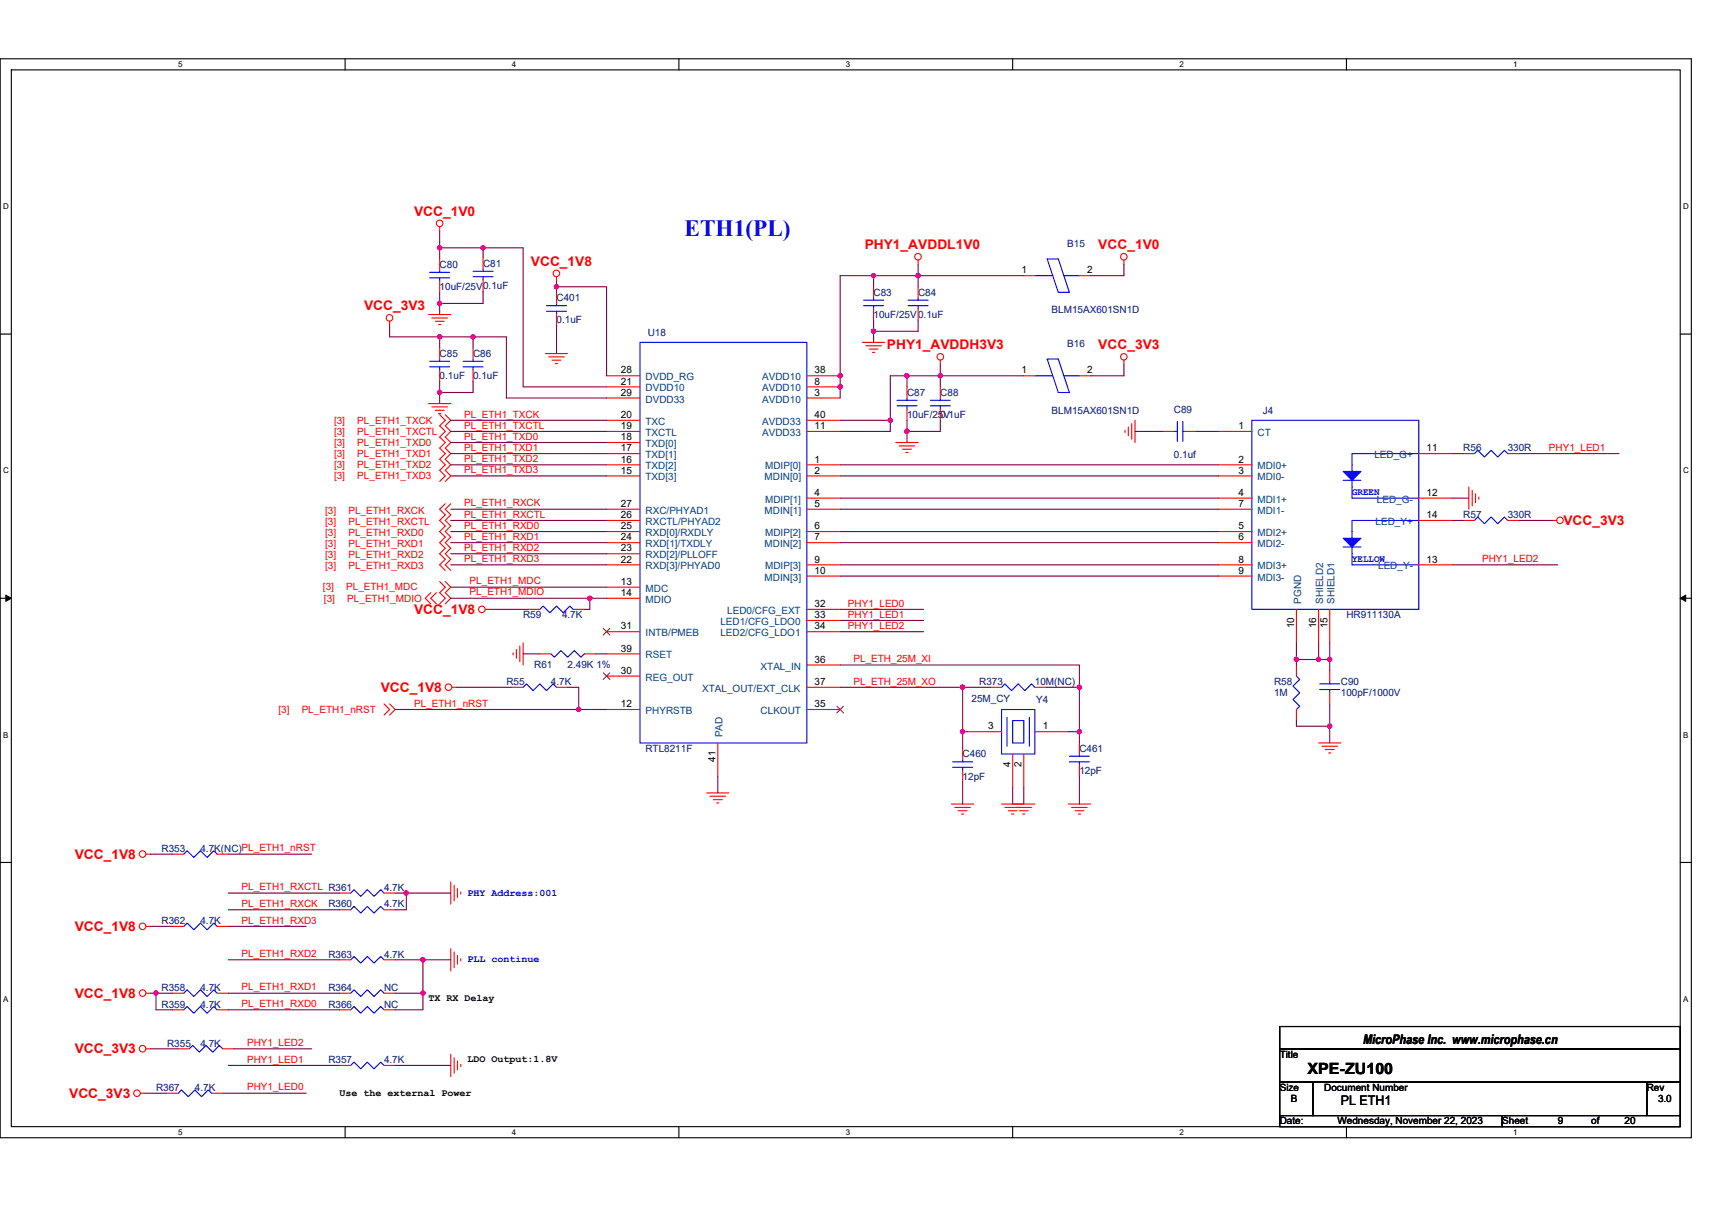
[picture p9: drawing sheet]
<svg xmlns="http://www.w3.org/2000/svg" width="297mm" height="210mm" viewBox="0 0 297 210" stroke-linecap="round" stroke-linejoin="round" font-family="sans-serif">
<path d="M0 10.2h293.5v187.2h-293.5zM2 12.1h289.5v183.4h-289.5z" fill="none" stroke="#000" stroke-width=".19"/>
<g fill="#fff">
<path d="M30.9 10.4h.8v1.6h-.8z"/>
<path d="M30.9 195.7h.8v1.6h-.8z"/>
</g>
<path d="M59.9 10.2v1.9M59.9 195.5v1.9" fill="none" stroke="#000" stroke-width=".19"/>
<g fill="#fff">
<path d="M88.8 10.4h.8v1.6h-.8z"/>
<path d="M88.8 195.7h.8v1.6h-.8z"/>
</g>
<path d="M117.8 10.2v1.9M117.8 195.5v1.9" fill="none" stroke="#000" stroke-width=".19"/>
<g fill="#fff">
<path d="M146.7 10.4h.8v1.6h-.8z"/>
<path d="M146.7 195.7h.8v1.6h-.8z"/>
</g>
<path d="M175.7 10.2v1.9M175.7 195.5v1.9" fill="none" stroke="#000" stroke-width=".19"/>
<g fill="#fff">
<path d="M204.7 10.4h.7v1.6h-.7z"/>
<path d="M204.7 195.7h.7v1.6h-.7z"/>
</g>
<path d="M233.6 10.2v1.9M233.6 195.5v1.9" fill="none" stroke="#000" stroke-width=".19"/>
<g fill="#fff">
<path d="M262.6 10.4h.7v1.6h-.7z"/>
<path d="M262.6 195.7h.7v1.6h-.7z"/>
<path d="M.5 35.1h1v1.5h-1z"/>
<path d="M292 35.1h1v1.5h-1z"/>
<path d="M.5 80.9h1v1.5h-1z"/>
<path d="M292 80.9h1v1.5h-1z"/>
</g>
<path d="M0 58h2M291.5 58h2" fill="none" stroke="#000" stroke-width=".19"/>
<g fill="#fff">
<path d="M.5 126.7h.9v1.6h-.9z"/>
<path d="M292 126.7h.9v1.6h-.9z"/>
</g>
<path d="M0 103.8h2M291.5 103.8h2" fill="none" stroke="#000" stroke-width=".19"/>
<path d="M1 103.3l1 .5-1 .6zM291.5 103.8l1-.5v1.1z" fill="#000" stroke="#000" stroke-width=".17"/>
<g fill="#fff">
<path d="M.5 172.6h.9v1.5h-.9z"/>
<path d="M292 172.6h.9v1.5h-.9z"/>
</g>
<path d="M0 149.7h2M291.5 149.7h2M222 178.1h69.5v3.9h-69.5zM222 182h69.5v5.8h-69.5zM222 187.8h5.8v5.8h-5.8zM222 193.6h38.6v1.9h-38.6zM227.8 187.8h57.9v5.8h-57.9zM260.6 193.6h30.9v1.9h-30.9zM285.7 187.8h5.8v5.8h-5.8z" fill="none" stroke="#000" stroke-width=".19"/>
<g fill="none" stroke="#f00" stroke-width=".19">
<path d="M76.3 39.3v.8M67.6 55.8v.7M74.4 54.6h3.8M74.9 55.2h2.7M75.5 55.8h1.6M76.1 56.3h.4M76.3 44.9v2M76.3 48.8v1.9M83.8 44.7v2M83.8 48.6v1.9M96.6 48v.8M96.6 50.7v2"/>
<path d="M96.6 54.6v1.9M149.6 59.4h3.9M151.6 49.8v1.9M151.6 53.6v2M159.3 45.1v.8M159.3 49.8v1.9M159.3 53.6v2M177.6 47.8h2M187.3 47.8h1.9M195 45.1v.8M74.4 70h3.8M74.9 70.6h2.7"/>
<path d="M75.5 71.2h1.6M76.1 71.8h.4M76.3 72l1 .9-1 1 1 1-1 .9 1 1-1 1 1 .9-1 1 1 1-1 .9 1 1-1 .9M76.3 60.4v1.9M76.3 64.2v2M77.3 72l.9 .9-.9 1 .9 1-.9 .9 .9 1-.9 1 .9 .9-.9 1 .9 1-.9 .9 .9 1-.9 .9M82.1 60.4v1.9M82.1 64.2v2M94.6 61.4h3.9M95.2 61.9h2.7M95.8 62.5h1.5M96.4 63.1h.3"/>
<path d="M105.2 65.2h5.8M105.2 67.1h5.8M105.2 69.1h5.8M105.2 72.9h5.8M105.2 74.9h5.8M105.2 76.8h5.8M105.2 78.7h5.8M140 69.1h5.8M140 67.1h5.8M140 65.2h5.8M140 74.9h5.8M140 72.9h5.8"/>
<path d="M150.2 60h2.7M150.8 60.6h1.5M151.4 61.2h.4M155.4 76.8h3.9M156 77.4h2.7M156.6 78h1.5M157.2 78.5h.4M157.4 67.1v2M157.4 71v1.9M163.1 62.5v.8M163.1 67.1v2M163.1 71v1.9"/>
<path d="M177.6 65.2h2M187.3 65.2h1.9M195 62.5v.8M195.2 74.7v.4M195.8 74.1v1.5M196.4 73.5v2.7M196.9 72.9v3.9M201.8 74.9h1.9M205.6 74.9h2M211.4 74.9h5.8M246.2 78.7h5.7M253.9 78.7h1.9"/>
<path d="M261.6 78.7h1.9M77.3 87.4l-1 1 1 .9-1 1 1 1-1 .9 1 1-1 1 1 .9-1 1 1 1-1 .9 1 1M78.2 87.4l-.9 1 .9 .9-.9 1 .9 1-.9 .9 .9 1-.9 1 .9 .9-.9 1 .9 1-.9 .9 .9 1M105.2 88.4h5.8M105.2 90.3h5.8M105.2 92.2h5.8M105.2 94.2h5.8M105.2 96.1h5.8M105.2 98h5.8M105.2 80.7h5.8M105.2 82.6h5.8M140 82.6h5.8"/>
<path d="M140 88.4h5.8M140 94.2h5.8M140 100h5.8M140 80.7h5.8M140 86.4h5.8M140 92.2h5.8M140 98h5.8M211.4 100h5.8M211.4 98h5.8M211.4 94.2h5.8M211.4 92.2h5.8M211.4 86.4h5.8"/>
<path d="M211.4 88.4h5.8M211.4 82.6h5.8M211.4 80.7h5.8M246.2 86.4h5.7M246.2 90.3h5.7M246.2 98h5.7M253.9 90.3h1.9M254.8 84.5v3.9M255.4 85.1v2.7M256 85.7v1.5M256.6 86.3v.3M261.6 90.3h1.9"/>
<path d="M269.3 90.3h.8M74.7 102.8l-.9 1 .9 1M75.7 102.8l-1 1 1 1M76.3 100.9l1 1-1 .9 1 1-1 1M77.3 100.9l.9 1-.9 .9 .9 1-.9 1M78.4 119.3h.8M84.2 105.7h.8M88.8 119.3h2M89 113.3v.4M89.6 112.7v1.5M90.2 112.1v2.7M90.8 111.5v3.9"/>
<path d="M91.7 105.7h2M93.7 113.5h1.9M96.6 119.3h1.9M99.5 105.7h1.9M101.4 113.5h1.9M105.2 109.6h5.8M105.2 101.9h5.8M105.2 103.8h5.8M105.2 117.3h5.8M105.2 113.5h5.8M140 105.7h5.8M140 107.7h5.8"/>
<path d="M140 109.6h5.8M140 115.4h5.8M140 119.3h5.8M171.8 119.3h2M179.6 119.3h1.9M224.9 115.4v1.9M224.9 105.7v5.8M228.8 105.7v5.8M230.7 116.4v1.9M230.7 105.7v5.8M66.6 122.2l1 .9-1 1M67.6 122.2l1 .9-1 1"/>
<path d="M105.2 123.1h5.8M122.6 137.6h3.9M123.2 138.2h2.7M123.8 138.8h1.5M124.4 139.3h.3M124.5 128.9v5.8M140 123.1h5.8M165.1 139.5h3.8M167 129.9v1.9M167 133.8v1.9M168 127h5.8M173.8 139.5h3.8"/>
<path d="M175.7 130.9v5.7M175.7 139.5h3.9M177.6 130.9v5.7M179.6 127h5.8M185.4 139.5h3.8M187.3 128.9v2M187.3 132.8v1.9M224.9 123.1v2M228.8 128.9h3.8M229.4 129.5h2.7M230 130.1h1.5M230.5 130.7h.4"/>
<path d="M230.7 120.2v2M25.3 148.2h.8M29.9 148.2h2M37.7 148.2h1.9M58.9 157.9h2M58.9 155h2M66.6 157.9h2M66.6 155h2M78.2 153.1v3.8M78.8 153.6v2.7M79.4 154.2v1.5M79.9 154.8v.4"/>
<path d="M165.7 140.1h2.7M166.2 140.7h1.6M166.8 141.3h.4M174.3 140.1h2.8M174.9 140.7h1.6M175.5 141.3h.4M176.3 140.1h2.7M176.9 140.7h1.5M177.4 141.3h.4M185.9 140.1h2.7M186.5 140.7h1.6M187.1 141.3h.4"/>
<path d="M25.3 160.8h.8M25.3 172.4h.8M29.9 175.2h2M29.9 172.4h2M29.9 160.8h2M37.7 175.2h1.9M37.7 172.4h1.9M37.7 160.8h1.9M58.9 166.6h2M58.9 172.4h2M58.9 175.2h2M66.6 166.6h2"/>
<path d="M66.6 172.4h2M66.6 175.2h2M78.2 164.6v3.9M78.8 165.2v2.7M79.4 165.8v1.5M79.9 166.4v.4M24.4 189.7h.7M25.3 182h.8M29 189.7h1.9M30.9 182h1.9M36.7 189.7h1.9M38.6 182h2"/>
<path d="M58.9 184.9h2M66.6 184.9h2M78.2 183v3.8M78.8 183.6v2.6M79.4 184.1v1.6M79.9 184.7v.4"/>
<circle cx="76.3" cy="38.8" r=".57"/>
<circle cx="67.6" cy="55.2" r=".57"/>
<circle cx="96.5" cy="47.4" r=".57"/>
<circle cx="159.3" cy="44.6" r=".57"/>
<circle cx="195" cy="44.6" r=".57"/>
<circle cx="163.2" cy="61.9" r=".57"/>
<circle cx="195" cy="61.9" r=".57"/>
<circle cx="270.7" cy="90.3" r=".57"/>
<circle cx="77.8" cy="119.3" r=".57"/>
<circle cx="83.6" cy="105.7" r=".57"/>
<circle cx="24.7" cy="148.2" r=".57"/>
<circle cx="24.7" cy="172.3" r=".57"/>
<circle cx="24.7" cy="160.8" r=".57"/>
<circle cx="23.8" cy="189.7" r=".57"/>
<circle cx="24.7" cy="182" r=".57"/>
</g>
<g fill="none" stroke="#00f" stroke-width=".19">
<path d="M74.5 48.2h3.5M74.5 47.3h3.5M76.3 46.9v.4M76.3 48.2v.6M82.1 48h3.5M82.1 47.1h3.5M83.8 46.7v.4M83.8 48v.6M94.8 54h3.5M94.8 53h3.5M96.6 52.7v.3M96.6 54v.6"/>
<path d="M111 59.4h29v69.5h-29zM149.8 53h3.5M149.8 52.1h3.5M151.6 51.7v.4M151.6 53v.6M157.6 53h3.4M157.6 52.1h3.4M159.3 51.7v.4M159.3 53v.6M179.6 47.8h3M181.7 44.9h1.9l1.9 5.8h-1.9zM184.6 47.8h2.7"/>
<path d="M74.5 63.7h3.5M74.5 62.7h3.5M76.3 62.3v.4M76.3 63.7v.5M80.3 63.7h3.5M80.3 62.7h3.5M82.1 62.3v.4M82.1 63.7v.5M155.6 70.4h3.5M155.6 69.5h3.5M157.4 69.1v.4M157.4 70.4v.6"/>
<path d="M161.4 70.4h3.5M161.4 69.5h3.5M163.1 69.1v.4M163.1 70.4v.6M179.6 65.2h3M181.7 62.3h1.9l1.9 5.8h-1.9zM184.6 65.2h2.7M203.7 74.9h.6M204.3 73.1v3.5M205.2 73.1v3.5M205.2 74.9h.4M217.2 72.9h29v32.8h-29z"/>
<path d="M246.2 78.7h-11.6v3.1M255.8 78.7l.6-.6 1.2 1.2 1.1-1.2 1.2 1.2 1.1-1.2 .6 .6M233 94.9h3.1M233 83.4h3.1M234.6 94.9v3.1h11.6M234.6 83.4v3h11.6M246.2 90.3h-11.6v3.1M255.8 90.3l.6-.6 1.2 1.2 1.1-1.2 1.2 1.2 1.1-1.2 .6 .6M90.8 119.3l.6-.6 1.1 1.1 1.2-1.1 1.1 1.1 1.2-1.1 .6 .6M93.7 105.7l.5-.5 1.2 1.1 1.2-1.1 1.1 1.1 1.2-1.1 .6 .5M95.6 113.5l.6 .5 1.1-1.1 1.2 1.1 1.1-1.1 1.2 1.1 .6-.5M173.8 119.3l.5-.6 1.2 1.1 1.2-1.1 1.1 1.1 1.2-1.1 .6 .6"/>
<path d="M224.9 117.3l.6 .6-1.2 1.2 1.2 1.1-1.2 1.2 1.2 1.2-.6 .5M229 119.7h3.4M229 118.7h3.4M230.7 118.3v.4M230.7 119.7v.5M165.3 133.2h3.5M165.3 132.2h3.5M167 131.8v.4M167 133.2v.6M173.8 123.1h5.8v7.8h-5.8zM174.7 124.5v5M175.7 125.1h1.9v3.8h-1.9z"/>
<path d="M178.6 124.5v5M185.5 132.2h3.5M185.5 131.2h3.5M187.3 130.9v.3M187.3 132.2v.6M31.9 148.2l.6-.6 1.1 1.2 1.2-1.2 1.1 1.2 1.2-1.2 .6 .6M60.9 157.9l.5-.6 1.2 1.2 1.1-1.2 1.2 1.2 1.2-1.2 .5 .6M60.9 155l.5-.6 1.2 1.2 1.1-1.2 1.2 1.2 1.2-1.2 .5 .6M31.9 175.2l.6-.5 1.1 1.1 1.2-1.1 1.1 1.1 1.2-1.1 .6 .5M31.9 172.4l.6-.6 1.1 1.1 1.2-1.1 1.1 1.1 1.2-1.1 .6 .6M31.9 160.8l.6-.6 1.1 1.2 1.2-1.2 1.1 1.2 1.2-1.2 .6 .6M60.9 166.6l.5-.6 1.2 1.1 1.1-1.1 1.2 1.1 1.2-1.1 .5 .6"/>
<path d="M60.9 172.4l.5-.6 1.2 1.1 1.1-1.1 1.2 1.1 1.2-1.1 .5 .6M60.9 175.2l.5-.5 1.2 1.1 1.1-1.1 1.2 1.1 1.2-1.1 .5 .5M30.9 189.7l.6-.6 1.2 1.2 1.1-1.2 1.2 1.2 1.1-1.2 .6 .6M32.8 182l.6-.6 1.2 1.2 1.1-1.2 1.2 1.2 1.2-1.2 .5 .6M60.9 184.9l.5-.6 1.2 1.2 1.1-1.2 1.2 1.2 1.2-1.2 .5 .6"/>
</g>
<g fill="#00f" stroke="#00f" stroke-width=".19">
<path d="M233 93.4h3.1l-1.5 1.5z" fill-rule="evenodd"/>
<path d="M233 81.8h3.1l-1.5 1.6z" fill-rule="evenodd"/>
</g>
<path d="M104.7 109.1l1.1 1.1M104.7 116.8l1.1 1.1M105.8 109.1l-1.2 1.1M105.8 116.8l-1.2 1.1M145.2 122.6l1.2 1.1M146.3 122.6l-1.1 1.1" fill="none" stroke="#804000" stroke-width=".17"/>
<g fill="none" stroke="#800040" stroke-width=".19">
<path d="M67.6 56.5v2h8.7M76.3 43v1.9M76.3 58.5v1.9M76.3 50.7v2M76.3 58.5h11.6v10.6h17.3M76.3 43h7.5M76.3 52.7v1.9M76.3 40.1v2.9M82.1 58.5v1.9M83.8 43v1.7M83.8 50.5v2.2h-7.5M83.8 43h7v24.1h14.4"/>
<path d="M96.6 48.8v1M96.6 49.8v.9M96.6 56.5v4.9M96.6 49.8h8.6v15.4M151.6 57.5v1.9M151.6 55.6v1.9M151.6 47.8v2M159.3 47.8h18.3M159.3 55.6v1.9h-7.7M159.3 47.8h-13.5v21.3M159.3 45.9v1.9M159.3 47.8v2"/>
<path d="M195 45.9v1.9h-5.8M76.3 68.1v1.9M76.3 66.2v1.9M78.2 78.7h27M78.2 72.9h27M78.2 74.9h27M78.2 76.8h27M82.1 66.2v1.9h-5.8M145.8 72.9h8.7v2h-8.7M157.4 65.2h-2.9v7.7M157.4 65.2v1.9M157.4 74.9v1.9"/>
<path d="M157.4 72.9v2M157.4 65.2h5.7v1.9M163.1 72.9v2h-5.7M163.1 63.3v1.9h14.5M195 63.3v1.9h-5.8M196.9 74.9h4.9M207.6 74.9h3.8M251.9 78.7h2M263.5 78.7h17.4M78.2 80.7h27M78.2 82.6h27M78.2 92.2h27"/>
<path d="M78.2 94.2h27M78.2 96.1h27M78.2 98h27M78.2 88.4h27M78.2 90.3h27M145.8 86.4h65.6M145.8 82.6h65.6M145.8 80.7h65.6M145.8 100h65.6M145.8 98h65.6M145.8 94.2h65.6M145.8 92.2h65.6"/>
<path d="M145.8 88.4h65.6M251.9 86.4h2.9M251.9 98h18.4M251.9 90.3h2M263.5 90.3h5.8M78.2 103.8h24.1M78.2 101.9h27M79.2 119.3h9.6M85 105.7h6.7M90.8 113.5h2.9M98.5 119.3h1.9v3.8h4.8M102.3 103.8v1.9h-.9"/>
<path d="M102.3 103.8h2.9M103.3 113.5h1.9M145.8 115.4h41.5v3.9M145.8 119.3h21.2M145.8 109.6h14.4M145.8 107.7h14.4M145.8 105.7h14.4M167 119.3h4.8M167 119.3v7.7M181.5 119.3h5.8M187.3 119.3v7.7M224.9 111.5v2.9"/>
<path d="M224.9 114.4v1M224.9 114.4h3.9M228.8 111.5v2.9h1.9M230.7 111.5v2.9M230.7 114.4v2M68.6 123.1h31.8M124.5 134.7v2.9M167 127v2.9M167 135.7v3.8M167 127h1M175.7 136.6v2.9M177.6 136.6v2.9"/>
<path d="M185.4 127h1.9M187.3 134.7v4.8M187.3 127v1.9M224.9 125.1v.9h5.8M230.7 126v2.9M230.7 122.2v3.8M26.1 148.2h3.8M39.6 157.9h19.3M39.6 155h19.3M39.6 148.2h14.5M68.6 155h1.9M70.5 155h7.7"/>
<path d="M70.5 155v2.9h-1.9M26.1 160.8h3.8M26.1 172.4h1M27.1 172.4h2.8M27.1 172.4v2.8h2.8M39.6 166.6h19.3M39.6 172.4h19.3M39.6 175.2h19.3M39.6 160.8h13.5M68.6 166.6h4.8M68.6 172.4h4.8M73.4 166.6h4.8"/>
<path d="M73.4 166.6v5.8M73.4 172.4v2.8h-4.8M25.1 189.7h3.9M26.1 182h4.8M38.6 189.7h14.5M39.6 184.9h19.3M40.6 182h13.5M68.6 184.9h9.6"/>
</g>
<g fill="#f0f" stroke="#f0f" stroke-width=".19">
<circle cx="230.7" cy="114.4" r=".38"/>
<circle cx="228.8" cy="114.4" r=".38"/>
<circle cx="224.9" cy="114.4" r=".38"/>
<circle cx="230.7" cy="126" r=".38"/>
<circle cx="151.6" cy="57.5" r=".38"/>
<circle cx="151.6" cy="47.8" r=".38"/>
<circle cx="145.8" cy="65.2" r=".38"/>
<circle cx="159.3" cy="47.8" r=".38"/>
<circle cx="154.5" cy="72.9" r=".38"/>
<circle cx="157.4" cy="74.9" r=".38"/>
<circle cx="163.1" cy="65.2" r=".38"/>
<circle cx="157.4" cy="65.2" r=".38"/>
<circle cx="102.3" cy="103.8" r=".38"/>
<circle cx="82.1" cy="58.4" r=".38"/>
<circle cx="145.8" cy="67.1" r=".38"/>
<circle cx="27" cy="172.3" r=".38"/>
<circle cx="96.5" cy="49.8" r=".38"/>
<circle cx="76.3" cy="68.1" r=".38"/>
<circle cx="70.5" cy="155" r=".38"/>
<circle cx="76.3" cy="58.4" r=".38"/>
<circle cx="73.4" cy="166.5" r=".38"/>
<circle cx="73.4" cy="172.3" r=".38"/>
<circle cx="76.3" cy="52.6" r=".38"/>
<circle cx="83.8" cy="43" r=".38"/>
<circle cx="76.3" cy="43" r=".38"/>
<circle cx="100.4" cy="123.1" r=".38"/>
<circle cx="187.3" cy="119.3" r=".38"/>
<circle cx="187.3" cy="127" r=".38"/>
<circle cx="167" cy="127" r=".38"/>
<circle cx="167" cy="119.3" r=".38"/>
</g>
<text font-size="4" fill="#00f" x="118.8" y="40.9">ETH1(PL)</text>
<text font-size="2.7" x="226.9" y="186.4">XPE-ZU100</text>
<g font-size="2.3" fill="#f00">
<text x="71.8" y="37.4">VCC_1V0</text>
<text x="92.1" y="46.1">VCC_1V8</text>
<text x="150" y="43.2">PHY1_AVDDL1V0</text>
<text x="190.6" y="43.2">VCC_1V0</text>
<text x="63.2" y="53.8">VCC_3V3</text>
<text x="153.9" y="60.6">PHY1_AVDDH3V3</text>
<text x="190.6" y="60.6">VCC_3V3</text>
<text x="271.2" y="91.1">VCC_3V3</text>
<text x="71.8" y="106.5">VCC_1V8</text>
<text x="66.1" y="120.1">VCC_1V8</text>
<text x="13" y="149">VCC_1V8</text>
<text x="13" y="161.6">VCC_1V8</text>
<text x="13" y="173.1">VCC_1V8</text>
<text x="13" y="182.8">VCC_3V3</text>
<text x="12" y="190.5">VCC_3V3</text>
</g>
<g font-size="2.3">
<text x="236.5" y="181.1">MicroPhase Inc. www.microphase.cn</text>
<text x="232.6" y="191.8">PL ETH1</text>
</g>
<g font-size="1.7" fill="#000080">
<text x="76.3" y="46.5">C80</text>
<text x="83.8" y="46.3">C81</text>
<text x="185.2" y="42.8">B15</text>
<text x="76.3" y="50.4">10uF/25V0.1uF</text>
<text x="96.6" y="52.3">C401</text>
<text x="151.6" y="51.3">C83</text>
<text x="159.3" y="51.3">C84</text>
<text x="96.6" y="56.1">0.1uF</text>
<text x="112.4" y="58.3">U18</text>
<text x="151.6" y="55.2">10uF/25V0.1uF</text>
<text x="182.5" y="54.4">BLM15AX601SN1D</text>
<text x="76.3" y="61.9">C85</text>
<text x="76.3" y="65.8">0.1uF</text>
<text x="82.1" y="61.9">C86</text>
<text x="82.1" y="65.8">0.1uF</text>
<text x="185.2" y="60.2">B16</text>
<text x="157.4" y="68.7">C87</text>
<text x="163.1" y="68.7">C88</text>
<text x="182.5" y="71.8">BLM15AX601SN1D</text>
<text x="203.7" y="71.6">C89</text>
<text x="219.1" y="71.8">J4</text>
<text x="157.4" y="72.6">10uF/25V</text>
<text x="163.1" y="72.6">0.1uF</text>
<text x="203.7" y="79.5">0.1uf</text>
<text x="253.9" y="78.3">R56</text>
<text x="261.6" y="78.3">330R</text>
<text x="253.9" y="89.9">R57</text>
<text x="261.6" y="89.9">330R</text>
<text x="90.8" y="107.3">R59</text>
<text x="97.5" y="107.3">4.7K</text>
<text x="233.6" y="107.3">HR911130A</text>
<text x="87.9" y="118.9">R55</text>
<text x="92.7" y="116">R61</text>
<text x="95.6" y="118.9">4.7K</text>
<text x="98.5" y="116">2.49K 1%</text>
<text x="169.9" y="118.9">R373</text>
<text x="179.6" y="118.9">10M(NC)</text>
<text x="221.1" y="118.9">R58</text>
<text x="232.6" y="118.9">C90</text>
<text x="168.6" y="121.8">25M_CY</text>
<text x="179.8" y="122">Y4</text>
<text x="221.1" y="120.8">1M</text>
<text x="232.6" y="120.8">100pF/1000V</text>
<text x="112" y="130.5">RTL8211F</text>
<text x="167" y="131.4">C460</text>
<text x="187.3" y="130.5">C461</text>
<text x="167" y="135.3">12pF</text>
<text x="187.3" y="134.3">12pF</text>
<text x="28" y="147.8">R353</text>
<text x="34.8" y="147.8">4.7K(NC)PL_ETH1_nRST</text>
<text x="66.6" y="154.6">4.7K</text>
<text x="28" y="160.4">R362</text>
<text x="34.8" y="160.4">4.7K</text>
<text x="57" y="157.5">R360</text>
<text x="66.6" y="157.5">4.7K</text>
<text x="57" y="166.2">R363</text>
<text x="66.6" y="166.2">4.7K</text>
<text x="28" y="172">R358</text>
<text x="34.8" y="172">4.7K</text>
<text x="57" y="172">R364</text>
<text x="66.6" y="172">NC</text>
<text x="28" y="174.9">R359</text>
<text x="34.8" y="174.9">4.7K</text>
<text x="57" y="174.9">R366</text>
<text x="66.6" y="174.9">NC</text>
<text x="29" y="181.6">R355</text>
<text x="34.8" y="181.6">4.7K</text>
<text x="57" y="184.5">R357</text>
<text x="66.6" y="184.5">4.7K</text>
<text x="27.1" y="189.3">R367</text>
<text x="33.8" y="189.3">4.7K</text>
</g>
<g font-size="1.7">
<text x="177.2" y="47.4">1</text>
<text x="188.6" y="47.4">2</text>
<text x="107.7" y="64.8">28</text>
<text x="141.3" y="64.8">38</text>
<text x="177.2" y="64.8">1</text>
<text x="188.6" y="64.8">2</text>
<text x="107.7" y="66.7">21</text>
<text x="107.7" y="68.7">29</text>
<text x="141.3" y="68.7">3</text>
<text x="141.3" y="66.7">8</text>
<text x="107.7" y="72.5">20</text>
<text x="107.7" y="74.5">19</text>
<text x="107.7" y="76.4">18</text>
<text x="141.3" y="74.5">11</text>
<text x="141.3" y="72.5">40</text>
<text x="214.9" y="74.5">1</text>
<text x="107.7" y="78.3">17</text>
<text x="107.7" y="80.3">16</text>
<text x="107.7" y="82.2">15</text>
<text x="141.3" y="80.3">1</text>
<text x="141.3" y="82.2">2</text>
<text x="214.9" y="82.2">3</text>
<text x="214.9" y="80.3">2</text>
<text x="247.5" y="78.3">11</text>
<text x="107.7" y="88">27</text>
<text x="107.7" y="89.9">26</text>
<text x="141.3" y="86">4</text>
<text x="141.3" y="88">5</text>
<text x="214.9" y="86">4</text>
<text x="214.9" y="88">7</text>
<text x="247.5" y="86">12</text>
<text x="247.5" y="89.9">14</text>
<text x="107.7" y="91.8">25</text>
<text x="107.7" y="93.8">24</text>
<text x="107.7" y="95.7">23</text>
<text x="141.3" y="91.8">6</text>
<text x="141.3" y="93.8">7</text>
<text x="214.9" y="93.8">6</text>
<text x="214.9" y="91.8">5</text>
<text x="107.7" y="101.5">13</text>
<text x="107.7" y="97.6">22</text>
<text x="141.3" y="97.6">9</text>
<text x="141.3" y="99.6">10</text>
<text x="214.9" y="99.6">9</text>
<text x="214.9" y="97.6">8</text>
<text x="247.5" y="97.6">13</text>
<text x="107.7" y="103.4">14</text>
<text x="141.3" y="105.3">32</text>
<text x="141.3" y="107.3">33</text>
<text x="107.7" y="109.2">31</text>
<text x="107.7" y="113.1">39</text>
<text x="141.3" y="109.2">34</text>
<text x="224.5" y="109" transform="rotate(-90 224.5 109)">10</text>
<text x="228.4" y="109" transform="rotate(-90 228.4 109)">16</text>
<text x="230.3" y="109" transform="rotate(-90 230.3 109)">15</text>
<text x="107.7" y="116.9">30</text>
<text x="141.3" y="115">36</text>
<text x="141.3" y="118.9">37</text>
<text x="107.7" y="122.7">12</text>
<text x="141.3" y="122.7">35</text>
<text x="171.4" y="126.6">3</text>
<text x="180.9" y="126.6">1</text>
<text x="124.1" y="132.2" transform="rotate(-90 124.1 132.2)">41</text>
<text x="175.3" y="133.2" transform="rotate(-90 175.3 133.2)">4</text>
<text x="177.2" y="133.2" transform="rotate(-90 177.2 133.2)">2</text>
<text x="74.4" y="173.8">TX RX Delay</text>
<text x="81.1" y="184.4">LDO Output:1.8V</text>
<text x="222" y="183.6">Title</text>
<text x="58.9" y="190.2">Use the external Power</text>
<text x="222" y="189.3">Size</text>
<text x="224" y="191.3">B</text>
<text x="229.8" y="189.3">Document Number</text>
<text x="285.7" y="189.3">Rev</text>
<text x="287.7" y="191.3">3.0</text>
<text x="222" y="195.1">Date:</text>
<text x="232.1" y="195.1">Wednesday, November 22, 2023</text>
<text x="260.6" y="195.1">Sheet</text>
<text x="270.3" y="195.1">9</text>
<text x="276.1" y="195.1">of</text>
<text x="281.9" y="195.1">20</text>
</g>
<g font-size="1.7" fill="#004080">
<text x="112" y="66">DVDD_RG</text>
<text x="132.2" y="66">AVDD10</text>
<text x="112" y="67.9">DVDD10</text>
<text x="112" y="69.8">DVDD33</text>
<text x="132.2" y="69.8">AVDD10</text>
<text x="132.2" y="67.9">AVDD10</text>
<text x="112" y="73.7">TXC</text>
<text x="112" y="75.6">TXCTL</text>
<text x="112" y="77.6">TXD[0]</text>
<text x="132.2" y="75.6">AVDD33</text>
<text x="132.2" y="73.7">AVDD33</text>
<text x="218.2" y="75.6">CT</text>
<text x="112" y="79.5">TXD[1]</text>
<text x="112" y="81.4">TXD[2]</text>
<text x="112" y="83.4">TXD[3]</text>
<text x="132.7" y="83.4">MDIN[0]</text>
<text x="132.8" y="81.4">MDIP[0]</text>
<text x="218.2" y="83.4">MDI0-</text>
<text x="218.2" y="81.4">MDI0+</text>
<text x="238.5" y="79.5">LED_G+</text>
<text x="112" y="89.2">RXC/PHYAD1</text>
<text x="132.7" y="89.2">MDIN[1]</text>
<text x="132.8" y="87.2">MDIP[1]</text>
<text x="218.2" y="87.2">MDI1+</text>
<text x="218.2" y="89.2">MDI1-</text>
<text x="238.9" y="87.2">LED_G-</text>
<text x="112" y="91.1">RXCTL/PHYAD2</text>
<text x="112" y="93">RXD[0]/RXDLY</text>
<text x="112" y="95">RXD[1]/TXDLY</text>
<text x="132.7" y="95">MDIN[2]</text>
<text x="132.8" y="93">MDIP[2]</text>
<text x="218.2" y="95">MDI2-</text>
<text x="218.2" y="93">MDI2+</text>
<text x="238.7" y="91.1">LED_Y+</text>
<text x="112" y="96.9">RXD[2]/PLLOFF</text>
<text x="112" y="98.8">RXD[3]/PHYAD0</text>
<text x="132.7" y="100.8">MDIN[3]</text>
<text x="132.8" y="98.8">MDIP[3]</text>
<text x="218.2" y="100.8">MDI3-</text>
<text x="218.2" y="98.8">MDI3+</text>
<text x="239.1" y="98.8">LED_Y-</text>
<text x="112" y="102.7">MDC</text>
<text x="112" y="104.6">MDIO</text>
<text x="126.2" y="106.5">LED0/CFG_EXT</text>
<text x="225.7" y="104.8" transform="rotate(-90 225.7 104.8)">PGND</text>
<text x="229.6" y="104.8" transform="rotate(-90 229.6 104.8)">SHIELD2</text>
<text x="231.5" y="104.8" transform="rotate(-90 231.5 104.8)">SHIELD1</text>
<text x="112" y="110.4">INTB/PMEB</text>
<text x="125" y="108.5">LED1/CFG_LDO0</text>
<text x="125" y="110.4">LED2/CFG_LDO1</text>
<text x="112" y="118.1">REG_OUT</text>
<text x="112" y="114.3">RSET</text>
<text x="132" y="116.2">XTAL_IN</text>
<text x="112" y="123.9">PHYRSTB</text>
<text x="121.8" y="120.1">XTAL_OUT/EXT_CLK</text>
<text x="132" y="123.9">CLKOUT</text>
<text x="125.3" y="128" transform="rotate(-90 125.3 128)">PAD</text>
</g>
<g font-size="1.7" fill="#f00">
<text x="58" y="75.4">[3]</text>
<text x="58" y="73.5">[3]</text>
<text x="58" y="77.4">[3]</text>
<text x="62" y="75.4">PL_ETH1_TXCTL</text>
<text x="62" y="73.5">PL_ETH1_TXCK</text>
<text x="62" y="77.4">PL_ETH1_TXD0</text>
<text x="80.5" y="72.5">PL_ETH1_TXCK</text>
<text x="80.5" y="74.4">PL_ETH1_TXCTL</text>
<text x="80.5" y="76.3">PL_ETH1_TXD0</text>
<text x="58" y="79.3">[3]</text>
<text x="58" y="81.2">[3]</text>
<text x="58" y="83.2">[3]</text>
<text x="62" y="79.3">PL_ETH1_TXD1</text>
<text x="62" y="81.2">PL_ETH1_TXD2</text>
<text x="62" y="83.2">PL_ETH1_TXD3</text>
<text x="80.5" y="78.2">PL_ETH1_TXD1</text>
<text x="80.5" y="80.2">PL_ETH1_TXD2</text>
<text x="80.5" y="82.1">PL_ETH1_TXD3</text>
<text x="268.7" y="78.2">PHY1_LED1</text>
<text x="56.4" y="89.2">[3]</text>
<text x="60.4" y="89.2">PL_ETH1_RXCK</text>
<text x="80.5" y="87.9">PL_ETH1_RXCK</text>
<text x="80.5" y="89.8">PL_ETH1_RXCTL</text>
<text x="56.4" y="93">[3]</text>
<text x="56.4" y="91.1">[3]</text>
<text x="56.4" y="95">[3]</text>
<text x="60.4" y="93">PL_ETH1_RXD0</text>
<text x="60.4" y="91.1">PL_ETH1_RXCTL</text>
<text x="60.4" y="95">PL_ETH1_RXD1</text>
<text x="80.5" y="91.8">PL_ETH1_RXD0</text>
<text x="80.5" y="93.7">PL_ETH1_RXD1</text>
<text x="80.5" y="95.6">PL_ETH1_RXD2</text>
<text x="56.4" y="98.8">[3]</text>
<text x="56.4" y="96.9">[3]</text>
<text x="60.4" y="98.8">PL_ETH1_RXD3</text>
<text x="60.4" y="96.9">PL_ETH1_RXD2</text>
<text x="80.5" y="97.5">PL_ETH1_RXD3</text>
<text x="81.5" y="101.4">PL_ETH1_MDC</text>
<text x="257.2" y="97.5">PHY1_LED2</text>
<text x="56" y="102.5">[3]</text>
<text x="56.2" y="104.4">[3]</text>
<text x="60.1" y="102.5">PL_ETH1_MDC</text>
<text x="60.3" y="104.4">PL_ETH1_MDIO</text>
<text x="81.5" y="103.3">PL_ETH1_MDIO</text>
<text x="147.1" y="107.2">PHY1_LED1</text>
<text x="147.1" y="105.3">PHY1_LED0</text>
<text x="147.1" y="109.1">PHY1_LED2</text>
<text x="148.1" y="114.9">PL_ETH_25M_XI</text>
<text x="148.1" y="118.8">PL_ETH_25M_XO</text>
<text x="48.3" y="123.7">[3]</text>
<text x="52.3" y="123.7">PL_ETH1_nRST</text>
<text x="71.8" y="122.6">PL_ETH1_nRST</text>
<text x="41.9" y="154.5">PL_ETH1_RXCTL R361</text>
<text x="41.9" y="160.3">PL_ETH1_RXD3</text>
<text x="41.9" y="157.4">PL_ETH1_RXCK</text>
<text x="41.9" y="166.1">PL_ETH1_RXD2</text>
<text x="41.9" y="171.9">PL_ETH1_RXD1</text>
<text x="41.9" y="174.8">PL_ETH1_RXD0</text>
<text x="42.9" y="184.4">PHY1_LED1</text>
<text x="42.9" y="181.5">PHY1_LED2</text>
<text x="42.9" y="189.2">PHY1_LED0</text>
</g>
<g font-size="1.7" fill="#00f">
<text x="234.6" y="85.9">GREEN</text>
<text x="234.6" y="97.5">YELLOW</text>
<text x="81.1" y="155.4">PHY Address:001</text>
<text x="81.1" y="167">PLL continue</text>
</g>
<g font-size="1.4">
<text x="30.9" y="11.7">5</text>
<text x="88.8" y="11.7">4</text>
<text x="146.7" y="11.7">3</text>
<text x="204.7" y="11.7">2</text>
<text x="262.6" y="11.7">1</text>
<text x=".5" y="36.3">D</text>
<text x="292" y="36.3">D</text>
<text x=".5" y="82.1">C</text>
<text x="292" y="82.1">C</text>
<text x=".5" y="128">B</text>
<text x="292" y="128">B</text>
<text x=".5" y="173.8">A</text>
<text x="292" y="173.8">A</text>
<text x="30.9" y="197">5</text>
<text x="88.8" y="197">4</text>
<text x="146.7" y="197">3</text>
<text x="204.7" y="197">2</text>
<text x="262.6" y="197">1</text>
</g>
</svg>
